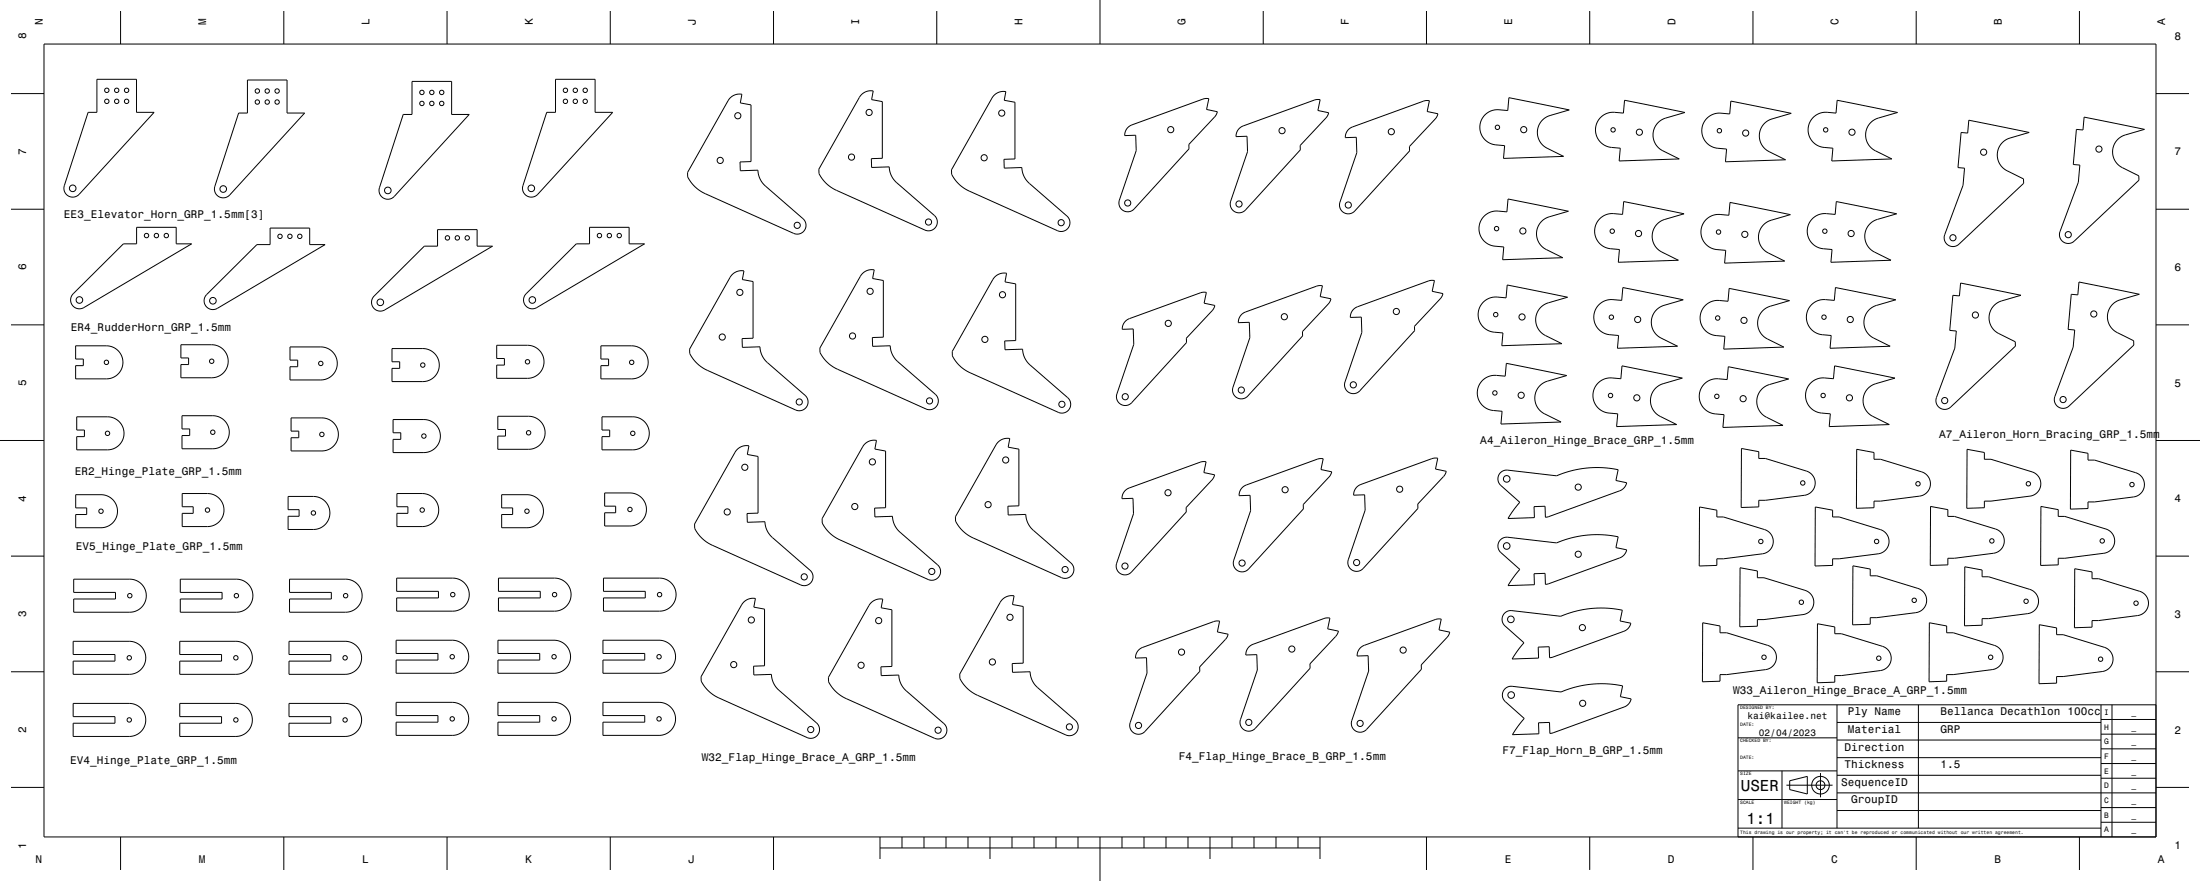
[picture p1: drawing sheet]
<svg xmlns="http://www.w3.org/2000/svg" width="1000mm" height="400mm" viewBox="0 0 1000 400" stroke-linecap="round" stroke-linejoin="round" font-family="sans-serif">
<g fill="none" stroke="#000" stroke-width=".45">
<path d="M20 20h960v360h-960zM55 5v15M129 5v15M203 5v15M277 5v15M352 5v15M426 5v15M500 0v20M574 5v15M648 5v15M723 5v15M797 5v15"/>
<path d="M871 5v15M945 5v15M44 36h18v15h8l-34 37-2 1h-2l-2-1-1-3 11-34h4zM112 36h18v15h8l-34 38-1 1h-2l-3-2v-3l10-34h4zM187 37h18v15h8l-34 37-2 1h-2l-2-1-1-4 11-33h4zM253 36h18v15h8l-35 37-1 1h-2l-3-1v-3l11-34h4zM5 42h15M332 44l2-1h3v4l4 1v25l-5 1 1 4 8-1v4l2 3 19 16v4l-2 2h-3l-41-18-4-3-3-4v-3zM392 43l2-1 3-1-1 4 5 1v26h-5v4h8l1 3 2 3 18 16 1 4-2 2-3 1-41-19-4-3-4-4v-2zM452 43l2-1h3l-1 4h5v26h-5v4h8l1 3 2 4 19 16v3l-2 3h-3l-41-18-4-3-3-5-1-2zM513 58l2-1 32-12h2l-1 5 5 1-1 2-12 13v2l-25 27-3 1-2-1-1-3 7-24v-7l-5 1 1-2zM563 58l2-1 33-12h2l-1 5 5 1-1 2-12 13v2l-25 27-3 2-3-2-1-2 8-24v-7h-5v-2z"/>
<path d="M613 59l2-1 33-12h2l-1 5 5 1-1 2-12 13v2l-25 27-3 1-3-1-1-3 8-24v-7h-5zM675 52l4-2h6l1-6 27 6-10 3-3 3-1 3v4l2 3 10 5-28 1 1-6-7-1-2-2-2-2v-4zM728 53l4-2h6v-5l28 5-11 4-2 2-2 3 1 4 2 3 9 5-27 1v-6l-6-1-3-2-1-2-1-5zM776 54l4-3 6 1 1-6 27 5-11 4-2 2-1 4v3l2 3 10 6h-28l1-5-7-1-2-2-2-3v-4zM824 53l4-2h7v-5l28 5-11 4-3 2-1 3v4l2 3 10 5-27 1v-6l-7-1-2-2-2-2v-5zM895 55l27 5-11 4-2 2-1 4v3l2 3 2 1 8 4v2l-30 28-3 1-2-1-1-3 8-24 1-8h-3l1-16h3zM947 53l28 6-11 3-3 3-1 3 1 3 1 3 2 2 8 4v2l-29 28-3 1-3-2-1-3 9-23v-8h-3l2-16h3zM980 42h15M5 95h15M675 98l4-2h6v-6l28 6-11 3-2 3-2 3 1 4 2 3 9 5-27 1 1-6-7-1-3-2-1-2-1-5zM727 99l4-2h7v-5l27 5-10 4-3 2-1 3v4l2 3 10 5-27 1v-6l-7-1-2-2-2-2v-5zM775 100l5-3 6 1v-6l28 5-11 4-2 2-2 4 1 3 2 3 9 6h-27v-5l-6-1-3-2-1-3-1-4z"/>
<path d="M824 99l4-2h6l1-5 27 5-11 4-2 2-1 3v4l2 3 10 5-28 1 1-6-7-1-2-2-2-2v-5zM980 95h15M62 103h18v8h7l-49 29h-2l-2-1-2-3 1-3 23-22h6zM123 104h18v7h7l-49 29-3 1-2-1-1-3 1-3 23-23h6zM199 104h18v8h7l-49 29h-3l-2-1-1-3 1-3 23-22h6zM268 103h18v8h7l-49 29h-2l-3-1-1-3 1-3 23-22h6zM333 125l2-2h3l-1 4 5 1v26h-5v4l8-1 1 4 2 3 19 16v3l-2 3h-3l-41-18-4-3-3-4-1-2zM392 124l2-1h3v3l5 1v26h-5v4h8v4l2 3 19 16v3l-2 3h-3l-41-19-4-3-3-4v-2zM452 126l3-2h3l-1 4 5 1v26h-5v4h8l1 3 2 3 18 16v4l-2 2h-3l-41-18-4-3-3-4v-2zM674 137l4-2h7v-6l28 6-11 3-3 3-1 3v4l2 3 10 5-27 1v-6l-7-1-2-2-1-2-1-5zM727 138l4-2h6l1-5 27 5-11 4-2 2-1 4v3l2 3 10 5-28 1 1-6-7-1-2-1-2-3v-5zM775 139l4-2h6l1-6 27 5-10 4-3 2-1 4v3l2 3 10 6-27 1v-6l-7-1-2-2-2-2v-5z"/>
<path d="M823 138l5-2h6v-5l28 5-11 4-3 2-1 3 1 4 2 3 9 5-27 1v-6l-6-1-3-1-1-3-1-5zM891 129l28 5-11 4-3 2-1 3v4l2 3 2 1 8 4v2l-29 28-3 1-3-2-1-3 9-23v-8h-3l2-16h3zM945 128l27 6-10 3-3 3-1 3v3l2 3 2 2 8 4v2l-30 27-3 1-2-1-1-3 8-23 1-8h-3l1-16h3zM5 147h15M34 157h15l3 1 2 2 2 3v2l-1 3-2 3-3 1h-16v-6h4v-3h-4zM82 157h15h3l2 2 1 3 1 3-1 3-2 2-3 1-16 1v-6h4v-3h-4zM132 158h14h3l3 2 1 3v3l-1 3-2 2-3 1-15 1v-6h3v-3h-3zM178 158h14l4 1 2 2 1 3 1 3-1 2-2 3-3 1h-16v-6h4v-3h-4zM226 157h14l3 1 3 1 1 3v3l-1 3-2 2-3 2h-15v-6h3v-3h-3zM273 157h14l4 1 2 2 1 3 1 2-1 3-2 3-3 1h-16v-6h4v-3h-4zM512 146l1-1 33-12h2l-1 5 5 1-1 2-12 13v2l-25 27-3 1-2-1-2-3 8-24v-7l-5 1v-2zM564 143l2-1 33-12h2l-1 5 5 1-1 2-12 13v2l-25 27-3 1-3-1-1-3 8-24v-7l-5 1v-2z"/>
<path d="M615 140l2-1 33-12h2l-1 5 5 1-1 2-12 13v2l-25 28-3 1-3-2-1-2 8-24v-7h-5zM980 147h15M674 173l4-2h6l1-6 27 6-11 3-2 2-1 4v3l2 3 10 6-28 1 1-6-7-1-2-2-2-2v-5zM726 174l5-2h6v-6l28 6-11 3-3 3-1 3 1 4 1 2 10 6-27 1v-6l-6-1-3-2-1-2-1-5zM775 174l4-2h6l1-5 27 5-11 4-2 2-1 3v4l2 3 9 5-27 1 1-6-7-1-2-2-2-2v-5zM823 174l4-2h6l1-6 27 6-10 3-3 3-1 3v4l2 2 10 6-28 1 1-6-7-1-2-2-2-2v-5zM35 189h14l3 1 3 2 1 3v3v2l-2 3-4 1h-15v-6h3v-3h-3zM83 189h14l3 1 2 1 2 3v3l-1 3-2 2-3 2h-15v-6h3v-3h-3zM132 190h15l3 1 2 1 1 3 1 3-1 3-2 2-3 2h-16v-6h4v-3h-4zM179 190h14l3 1 2 2 2 3v3l-1 3-2 2-3 1h-15v-6h3v-3h-3zM226 189h15l3 1 2 2 2 3v3l-1 2-2 3-3 1h-16v-6h4v-3h-4zM274 189h14l3 1 3 2 1 3v3l-1 2-2 3-3 1h-15v-6h3v-3h-3z"/>
<path d="M0 200h20M335 204l3-1 2-1v4l5 1v26h-5v4h8l1 4 1 2 19 17v3l-1 2-4 1-41-19-4-3-3-4v-2zM393 202l2-2h3v4l5 1v26h-5v4l8-1v4l2 3 19 16v3l-1 3h-4l-41-18-4-3-3-4v-3zM454 201l2-2h3l-1 4 5 1v26h-5v4h8l1 3 2 3 18 16 1 3-2 3h-3l-41-18-4-3-4-4v-2zM682 215l3-2 23 3 10-3 12-1 6 1-1 5 4 1-1 2-2 2-32 12h-2v-5h-5v5h-12l6-7-10-8v-3zM792 204l7 1v3h3l20 6 2 2 1 2v2l-1 2-1 2-2 1-22 2v3h-8zM844 204l8 1v4h3l20 6 1 1 1 2v2v2l-2 2-2 1-21 3v3h-8zM894 204l8 1v4h3l20 6 1 1 1 2 1 2-1 2-2 2-2 1-21 3v3h-8zM941 204l8 2v3h3l20 6 1 1 2 2v3l-1 2-1 1-2 1-22 3v3h-8zM980 200h20M34 225h12l4 1 2 2 1 3v2l-1 3-2 2-3 1-13 1v-6h5v-3h-5zM83 224h12l3 1 3 2 1 3v3l-1 3-2 2-3 1h-13v-6h5v-3h-5z"/>
<path d="M131 225h12l4 2 2 2 1 2v3l-1 3-2 2-3 1h-13v-6h5v-3h-5zM180 224h12l4 1 2 2 1 3v3l-1 3-2 2-3 1h-13v-6h5v-3h-5zM228 225h12l4 1 2 2 1 3v2l-1 3-2 2-3 1-13 1v-6h5v-3h-5zM275 224h12l3 1 3 2 1 3v3l-1 2-2 3-3 1h-13v-6h5v-3h-5zM511 223l2-1 33-12h2l-1 5 5 1-1 2-12 12v2l-25 28-3 1-3-1-1-3 8-24v-7h-5v-2zM565 221l2-1 32-12h2l-1 5 5 1-1 2-12 13v2l-25 27-3 2-2-1-1-3 7-24v-7h-5l1-2zM617 221l2-1 33-12h2l-1 5 4 1-1 2-12 13 1 2-26 27-2 1-3-1-1-3 8-23-1-7h-5l1-2zM773 230l7 2v3h3l20 6 2 1 1 2v2l-1 3-1 1-2 1-22 3v3h-8zM825 230l8 2v3h3l20 6 1 1 1 2 1 2-1 3-2 1-2 1-21 3v3h-8zM878 230l7 1v3h3l20 7 2 1 1 2v2l-1 2-1 2-2 1-22 2v3l-8 1zM928 230l8 1v3h3l19 7 2 1 1 2v2l-1 2-1 2-2 1-21 2v3l-8 1zM5 253h15"/>
<path d="M682 245l3-1 23 2 11-3h11l6 1-1 5 4 1-1 2-2 1-32 12h-2v-5h-5v5l-12 1 6-7-10-9v-2zM791 258l8 1v3h3l19 6 2 2 1 2v2v2l-2 2-2 1-21 2v3l-8 1zM842 257l8 1v3h3l20 7 1 1 2 2v2l-1 2-1 2-2 1-22 2v3l-8 1zM893 257l8 2v3h3l20 6 1 1 1 2 1 3-1 2-2 1-2 1-21 3v3h-8zM943 258l8 2v3h3l20 6 1 1 1 2 1 3-1 2-2 1-2 1-21 3v3h-8zM980 253h15M33 263h28l3 2 2 2v3v3l-2 3-4 2h-27v-6h19v-3h-19zM82 263h28l2 2 2 2 1 3v3l-3 3-3 2h-27v-6h19v-3h-19zM132 263h27l3 2 2 2 1 3-1 3-2 3-4 2h-26v-6h19v-3h-19zM180 262l28 1 2 1 2 2 1 3v3l-2 4-4 1h-27v-6h19v-3h-19zM227 262l27 1 3 1 2 2 1 3-1 3-2 4-4 1h-26v-6h19v-3h-19zM274 262l28 1 2 1 2 2 1 3v3l-2 4-4 1h-27v-6h19v-3h-19z"/>
<path d="M338 273l3-1h2v4l5 1v25h-5v4h8v4l2 3 19 16v3l-2 3h-3l-41-18-4-3-3-5v-2zM396 274l3-2h2v4l4 1v26h-5l1 4 8-1v4l2 3 19 16v4l-2 2h-3l-41-18-4-3-3-4v-2zM456 272l2-1h3l-1 3 5 1v26h-5v4h8l1 4 2 3 18 16 1 3-2 3h-4l-40-19-5-3-3-4v-2zM684 278l3-1 22 3 11-3 11-1 6 1-1 5 5 1-1 2-2 2-32 11-2 1v-5h-5v5h-12l6-7-10-9v-2zM33 291h28l2 2 2 2 1 3v3l-2 3-4 2h-27v-6h19v-3h-19zM82 291l27 1 3 1 2 2 1 3-1 3-2 3-4 2h-26v-6h19v-3h-19zM131 291l28 1 3 1 1 2 1 3v3l-2 3-4 2h-27v-6h19v-3h-19zM180 291h28l2 1 2 3 1 2v3l-2 4-4 2h-27v-6h19v-3h-19zM226 291h28l3 1 1 3 1 2v3l-2 4-4 2h-27v-6h19v-3h-19zM274 291h28l2 1 2 3 1 2v3l-2 4-4 2h-27v-6h19v-3h-19zM518 295l1-1 33-12h2l-1 5 5 1-1 2-12 13v2l-25 27-3 1-2-1-1-3 7-23v-7h-5v-2zM568 294l2-1 33-12h2l-2 5 5 1-1 2-12 12v2l-25 28-2 1-3-1-1-3 8-24-1-7h-5l1-2z"/>
<path d="M618 294l2-1 33-12h2l-1 5 5 1-1 2-12 13v2l-25 27-3 1-3-1-1-3 8-23v-7h-5v-2zM774 283l8 1v3h3l20 6 1 2 1 2v2v2l-2 2-2 1-21 2v3l-8 1zM826 283l8 2v3h3l20 6 1 1 1 2 1 3-1 2-2 1-2 1-21 3v3h-8zM877 283l8 1v3h3l20 6 1 2 1 2v2v2l-2 2-2 1-21 2v3l-8 1zM927 284l8 1v3h3l20 6 1 2 1 2v2v2l-2 2-2 1-21 2v3h-8zM5 305h15M33 319l28 1 2 1 2 2 1 3v3l-2 3-4 2h-27v-6h19v-3h-19zM82 319l27 1 3 1 2 2 1 3-1 3-2 3-4 2h-26v-6h19v-3h-19zM131 319l28 1 3 1 1 2 1 3v3l-2 3-4 2h-27v-6h19v-3h-19zM180 319h28l2 2 2 2 1 3v2l-2 4-4 2h-27v-6h19v-3h-19zM226 319h28l3 2 1 2 1 3v3l-2 3-4 2h-27v-6h19v-3h-19zM274 319h28l2 2 2 2 1 3v3l-2 3-4 2h-27v-6h19v-3h-19z"/>
<path d="M684 313l3-1 23 2 10-3h12h6l-1 5 4 1-1 2-2 2-32 12h-2v-5h-5v5l-12 1 6-8-9-8-1-3zM980 305h15M790 335h45M835 336h120M835 328h120M835 320v56M872 320v56M955 333h25M955 327h25M955 320v60M960 320v60M980 320h-190v60"/>
<path d="M5 358h15M790 350h45M810 350v26M812 356h21M813 354l8-2v9l-8-3zM828 351v11M835 360h145M835 352h120M835 344h120M955 353h25M955 347h25M955 340h25"/>
<path d="M980 358h15M790 376h165M790 363h45M835 368h120M955 373h25M955 367h25M55 380v15M129 380v15M203 380v15M277 380v15M352 380v15M400 385h200"/>
<path d="M400 380v10M410 380v5M420 380v5M430 380v5M440 380v5M450 380v10M460 380v5M470 380v5M480 380v5M490 380v5M500 380v20M510 380v5"/>
<path d="M520 380v5M530 380v5M540 380v5M550 380v10M560 380v5M570 380v5M580 380v5M590 380v5M600 380v10M648 380v15M723 380v15M797 380v15"/>
<path d="M871 380v15M945 380v15"/>
<circle cx="49" cy="41" r="1"/>
<circle cx="49" cy="46" r="1"/>
<circle cx="53" cy="41" r="1"/>
<circle cx="53" cy="46" r="1"/>
<circle cx="58" cy="41" r="1"/>
<circle cx="58" cy="46" r="1"/>
<circle cx="117" cy="41" r="1"/>
<circle cx="117" cy="46" r="1"/>
<circle cx="121" cy="41" r="1"/>
<circle cx="121" cy="46" r="1"/>
<circle cx="126" cy="41" r="1"/>
<circle cx="126" cy="46" r="1"/>
<circle cx="192" cy="47" r="1"/>
<circle cx="192" cy="42" r="1"/>
<circle cx="196" cy="47" r="1"/>
<circle cx="196" cy="42" r="1"/>
<circle cx="201" cy="42" r="1"/>
<circle cx="201" cy="47" r="1"/>
<circle cx="257" cy="41" r="1"/>
<circle cx="257" cy="46" r="1"/>
<circle cx="262" cy="41" r="1"/>
<circle cx="262" cy="46" r="1"/>
<circle cx="266" cy="41" r="1"/>
<circle cx="266" cy="46" r="1"/>
<circle cx="335" cy="53" r="1.4"/>
<circle cx="395" cy="51" r="1.4"/>
<circle cx="455" cy="51" r="1.4"/>
<circle cx="532" cy="59" r="1.4"/>
<circle cx="583" cy="59" r="1.4"/>
<circle cx="632" cy="60" r="1.4"/>
<circle cx="681" cy="58" r="1"/>
<circle cx="693" cy="59" r="1.4"/>
<circle cx="733" cy="59" r="1"/>
<circle cx="782" cy="59" r="1"/>
<circle cx="830" cy="59" r="1"/>
<circle cx="327" cy="73" r="1.4"/>
<circle cx="387" cy="71" r="1.4"/>
<circle cx="447" cy="72" r="1.4"/>
<circle cx="745" cy="60" r="1.4"/>
<circle cx="793" cy="60" r="1.4"/>
<circle cx="842" cy="60" r="1.4"/>
<circle cx="902" cy="69" r="1.4"/>
<circle cx="954" cy="68" r="1.4"/>
<circle cx="33" cy="86" r="1.5"/>
<circle cx="101" cy="86" r="1.5"/>
<circle cx="176" cy="86" r="1.5"/>
<circle cx="242" cy="86" r="1.5"/>
<circle cx="513" cy="92" r="1.4"/>
<circle cx="563" cy="93" r="1.4"/>
<circle cx="613" cy="93" r="1.4"/>
<circle cx="67" cy="107" r="1"/>
<circle cx="71" cy="107" r="1"/>
<circle cx="76" cy="107" r="1"/>
<circle cx="127" cy="107" r="1"/>
<circle cx="132" cy="107" r="1"/>
<circle cx="136" cy="107" r="1"/>
<circle cx="203" cy="108" r="1"/>
<circle cx="208" cy="108" r="1"/>
<circle cx="212" cy="108" r="1"/>
<circle cx="272" cy="107" r="1"/>
<circle cx="277" cy="107" r="1"/>
<circle cx="281" cy="107" r="1"/>
<circle cx="362" cy="102" r="1.4"/>
<circle cx="422" cy="101" r="1.4"/>
<circle cx="482" cy="101" r="1.4"/>
<circle cx="680" cy="104" r="1"/>
<circle cx="692" cy="105" r="1.4"/>
<circle cx="733" cy="105" r="1"/>
<circle cx="745" cy="106" r="1.4"/>
<circle cx="781" cy="105" r="1"/>
<circle cx="793" cy="106" r="1.4"/>
<circle cx="829" cy="105" r="1"/>
<circle cx="841" cy="106" r="1.4"/>
<circle cx="888" cy="108" r="1.4"/>
<circle cx="940" cy="107" r="1.4"/>
<circle cx="36" cy="136" r="1.5"/>
<circle cx="97" cy="137" r="1.5"/>
<circle cx="173" cy="137" r="1.5"/>
<circle cx="242" cy="136" r="1.5"/>
<circle cx="336" cy="133" r="1.4"/>
<circle cx="396" cy="132" r="1.4"/>
<circle cx="456" cy="134" r="1.4"/>
<circle cx="328" cy="153" r="1.4"/>
<circle cx="388" cy="153" r="1.4"/>
<circle cx="448" cy="154" r="1.4"/>
<circle cx="531" cy="147" r="1.4"/>
<circle cx="584" cy="144" r="1.4"/>
<circle cx="635" cy="141" r="1.4"/>
<circle cx="680" cy="143" r="1"/>
<circle cx="692" cy="144" r="1.4"/>
<circle cx="732" cy="144" r="1"/>
<circle cx="744" cy="145" r="1.4"/>
<circle cx="781" cy="144" r="1"/>
<circle cx="793" cy="145" r="1.4"/>
<circle cx="829" cy="144" r="1"/>
<circle cx="841" cy="145" r="1.4"/>
<circle cx="898" cy="143" r="1.4"/>
<circle cx="952" cy="143" r="1.4"/>
<circle cx="48" cy="165" r="1"/>
<circle cx="96" cy="164" r="1"/>
<circle cx="146" cy="165" r="1"/>
<circle cx="192" cy="166" r="1"/>
<circle cx="240" cy="164" r="1"/>
<circle cx="287" cy="165" r="1"/>
<circle cx="564" cy="177" r="1.4"/>
<circle cx="615" cy="175" r="1.4"/>
<circle cx="679" cy="178" r="1"/>
<circle cx="691" cy="179" r="1.4"/>
<circle cx="732" cy="180" r="1"/>
<circle cx="780" cy="180" r="1"/>
<circle cx="829" cy="180" r="1"/>
<circle cx="49" cy="197" r="1"/>
<circle cx="97" cy="196" r="1"/>
<circle cx="146" cy="197" r="1"/>
<circle cx="193" cy="198" r="1"/>
<circle cx="240" cy="196" r="1"/>
<circle cx="288" cy="197" r="1"/>
<circle cx="363" cy="183" r="1.4"/>
<circle cx="423" cy="182" r="1.4"/>
<circle cx="483" cy="184" r="1.4"/>
<circle cx="511" cy="180" r="1.4"/>
<circle cx="744" cy="181" r="1.4"/>
<circle cx="792" cy="181" r="1.4"/>
<circle cx="841" cy="181" r="1.4"/>
<circle cx="884" cy="182" r="1.4"/>
<circle cx="938" cy="181" r="1.4"/>
<circle cx="339" cy="212" r="1.4"/>
<circle cx="397" cy="210" r="1.4"/>
<circle cx="457" cy="209" r="1.4"/>
<circle cx="685" cy="217" r="1.5"/>
<circle cx="819" cy="219" r="1"/>
<circle cx="872" cy="220" r="1"/>
<circle cx="922" cy="220" r="1"/>
<circle cx="46" cy="232" r="1"/>
<circle cx="94" cy="232" r="1"/>
<circle cx="142" cy="233" r="1"/>
<circle cx="192" cy="232" r="1"/>
<circle cx="240" cy="232" r="1"/>
<circle cx="286" cy="231" r="1"/>
<circle cx="331" cy="232" r="1.4"/>
<circle cx="389" cy="230" r="1.4"/>
<circle cx="449" cy="229" r="1.4"/>
<circle cx="531" cy="224" r="1.4"/>
<circle cx="584" cy="222" r="1.4"/>
<circle cx="636" cy="222" r="1.4"/>
<circle cx="717" cy="221" r="1.4"/>
<circle cx="969" cy="220" r="1"/>
<circle cx="424" cy="259" r="1.4"/>
<circle cx="484" cy="259" r="1.4"/>
<circle cx="511" cy="257" r="1.4"/>
<circle cx="565" cy="256" r="1.4"/>
<circle cx="617" cy="255" r="1.4"/>
<circle cx="685" cy="248" r="1.5"/>
<circle cx="717" cy="252" r="1.4"/>
<circle cx="800" cy="246" r="1"/>
<circle cx="853" cy="246" r="1"/>
<circle cx="905" cy="246" r="1"/>
<circle cx="956" cy="246" r="1"/>
<circle cx="59" cy="270" r="1"/>
<circle cx="107" cy="270" r="1"/>
<circle cx="157" cy="270" r="1"/>
<circle cx="206" cy="270" r="1"/>
<circle cx="252" cy="270" r="1"/>
<circle cx="300" cy="270" r="1"/>
<circle cx="366" cy="262" r="1.4"/>
<circle cx="819" cy="273" r="1"/>
<circle cx="870" cy="273" r="1"/>
<circle cx="921" cy="273" r="1"/>
<circle cx="971" cy="274" r="1"/>
<circle cx="59" cy="299" r="1"/>
<circle cx="107" cy="299" r="1"/>
<circle cx="157" cy="299" r="1"/>
<circle cx="206" cy="298" r="1"/>
<circle cx="252" cy="298" r="1"/>
<circle cx="300" cy="298" r="1"/>
<circle cx="342" cy="281" r="1.4"/>
<circle cx="399" cy="282" r="1.4"/>
<circle cx="459" cy="280" r="1.4"/>
<circle cx="537" cy="296" r="1.4"/>
<circle cx="587" cy="295" r="1.4"/>
<circle cx="638" cy="295" r="1.4"/>
<circle cx="687" cy="281" r="1.5"/>
<circle cx="719" cy="285" r="1.4"/>
<circle cx="802" cy="298" r="1"/>
<circle cx="854" cy="299" r="1"/>
<circle cx="905" cy="298" r="1"/>
<circle cx="955" cy="299" r="1"/>
<circle cx="334" cy="302" r="1.4"/>
<circle cx="391" cy="302" r="1.4"/>
<circle cx="451" cy="301" r="1.4"/>
<circle cx="687" cy="316" r="1.5"/>
<circle cx="719" cy="319" r="1.4"/>
<circle cx="59" cy="327" r="1"/>
<circle cx="107" cy="327" r="1"/>
<circle cx="157" cy="327" r="1"/>
<circle cx="206" cy="326" r="1"/>
<circle cx="252" cy="326" r="1"/>
<circle cx="300" cy="326" r="1"/>
<circle cx="369" cy="331" r="1.4"/>
<circle cx="426" cy="332" r="1.4"/>
<circle cx="486" cy="330" r="1.4"/>
<circle cx="518" cy="329" r="1.4"/>
<circle cx="568" cy="328" r="1.4"/>
<circle cx="618" cy="328" r="1.4"/>
<circle cx="827" cy="357" r="4"/>
<circle cx="828" cy="356" r="2"/>
</g>
<g font-size="7.2">
<text x="791" y="359">USER</text>
<text x="794" y="374">1:1</text>
</g>
<g font-size="5">
<text x="20" y="12" transform="rotate(-90 20 12)">N</text>
<text x="94" y="12" transform="rotate(-90 94 12)">M</text>
<text x="168" y="12" transform="rotate(-90 168 12)">L</text>
<text x="242" y="12" transform="rotate(-90 242 12)">K</text>
<text x="316" y="12" transform="rotate(-90 316 12)">J</text>
<text x="391" y="12" transform="rotate(-90 391 12)">I</text>
<text x="465" y="12" transform="rotate(-90 465 12)">H</text>
<text x="539" y="12" transform="rotate(-90 539 12)">G</text>
<text x="613" y="12" transform="rotate(-90 613 12)">F</text>
<text x="687" y="12" transform="rotate(-90 687 12)">E</text>
<text x="762" y="12" transform="rotate(-90 762 12)">D</text>
<text x="836" y="12" transform="rotate(-90 836 12)">C</text>
<text x="910" y="12" transform="rotate(-90 910 12)">B</text>
<text x="984" y="12" transform="rotate(-90 984 12)">A</text>
<text x="12" y="18" transform="rotate(-90 12 18)">8</text>
<text x="988" y="18">8</text>
<text x="12" y="70" transform="rotate(-90 12 70)">7</text>
<text x="988" y="71">7</text>
<text x="29" y="99">EE3_Elevator_Horn_GRP_1.5mm[3]</text>
<text x="12" y="123" transform="rotate(-90 12 123)">6</text>
<text x="988" y="123">6</text>
<text x="32" y="150">ER4_RudderHorn_GRP_1.5mm</text>
<text x="12" y="175" transform="rotate(-90 12 175)">5</text>
<text x="988" y="176">5</text>
<text x="673" y="202">A4_Aileron_Hinge_Brace_GRP_1.5mm</text>
<text x="882" y="199">A7_Aileron_Horn_Bracing_GRP_1.5mm</text>
<text x="34" y="216">ER2_Hinge_Plate_GRP_1.5mm</text>
<text x="12" y="228" transform="rotate(-90 12 228)">4</text>
<text x="988" y="228">4</text>
<text x="34" y="250">EV5_Hinge_Plate_GRP_1.5mm</text>
<text x="12" y="280" transform="rotate(-90 12 280)">3</text>
<text x="988" y="281">3</text>
<text x="788" y="315">W33_Aileron_Hinge_Brace_A_GRP_1.5mm</text>
<text x="840" y="325">Ply Name</text>
<text x="882" y="325">Bellanca Decathlon 100cc</text>
<text x="12" y="333" transform="rotate(-90 12 333)">2</text>
<text x="840" y="333">Material</text>
<text x="882" y="333">GRP</text>
<text x="988" y="333">2</text>
<text x="838" y="341">Direction</text>
<text x="32" y="347">EV4_Hinge_Plate_GRP_1.5mm</text>
<text x="319" y="345">W32_Flap_Hinge_Brace_A_GRP_1.5mm</text>
<text x="536" y="345">F4_Flap_Hinge_Brace_B_GRP_1.5mm</text>
<text x="683" y="342">F7_Flap_Horn_B_GRP_1.5mm</text>
<text x="838" y="349">Thickness</text>
<text x="882" y="349">1.5</text>
<text x="837" y="357">SequenceID</text>
<text x="841" y="365">GroupID</text>
<text x="12" y="385" transform="rotate(-90 12 385)">1</text>
<text x="988" y="386">1</text>
<text x="16" y="392">N</text>
<text x="90" y="392">M</text>
<text x="165" y="392">L</text>
<text x="239" y="392">K</text>
<text x="313" y="392">J</text>
<text x="684" y="392">E</text>
<text x="758" y="392">D</text>
<text x="832" y="392">C</text>
<text x="907" y="392">B</text>
<text x="981" y="392">A</text>
</g>
<g font-size="4.3">
<text x="794" y="326">kai@kailee.net</text>
<text x="799" y="334">02/04/2023</text>
</g>
<g font-size="3.6">
<text x="956" y="325">I</text>
<text x="969" y="325">_</text>
<text x="956" y="331">H</text>
<text x="969" y="331">_</text>
<text x="956" y="338">G</text>
<text x="969" y="338">_</text>
<text x="956" y="345">F</text>
<text x="969" y="345">_</text>
<text x="956" y="351">E</text>
<text x="969" y="351">_</text>
<text x="956" y="358">D</text>
<text x="969" y="358">_</text>
<text x="956" y="365">C</text>
<text x="969" y="365">_</text>
<text x="956" y="371">B</text>
<text x="969" y="371">_</text>
<text x="956" y="378">A</text>
<text x="969" y="378">_</text>
</g>
<g font-size="2.2">
<text x="791" y="322">DESIGNED BY:</text>
<text x="791" y="330">DATE:</text>
<text x="791" y="337">CHECKED BY:</text>
<text x="791" y="345">DATE:</text>
<text x="791" y="352">SIZE</text>
<text x="791" y="365">SCALE</text>
<text x="811" y="365">WEIGHT (kg)</text>
<text x="791" y="379">This drawing is our property; it can't be reproduced or communicated without our written agreement.</text>
</g>
</svg>
